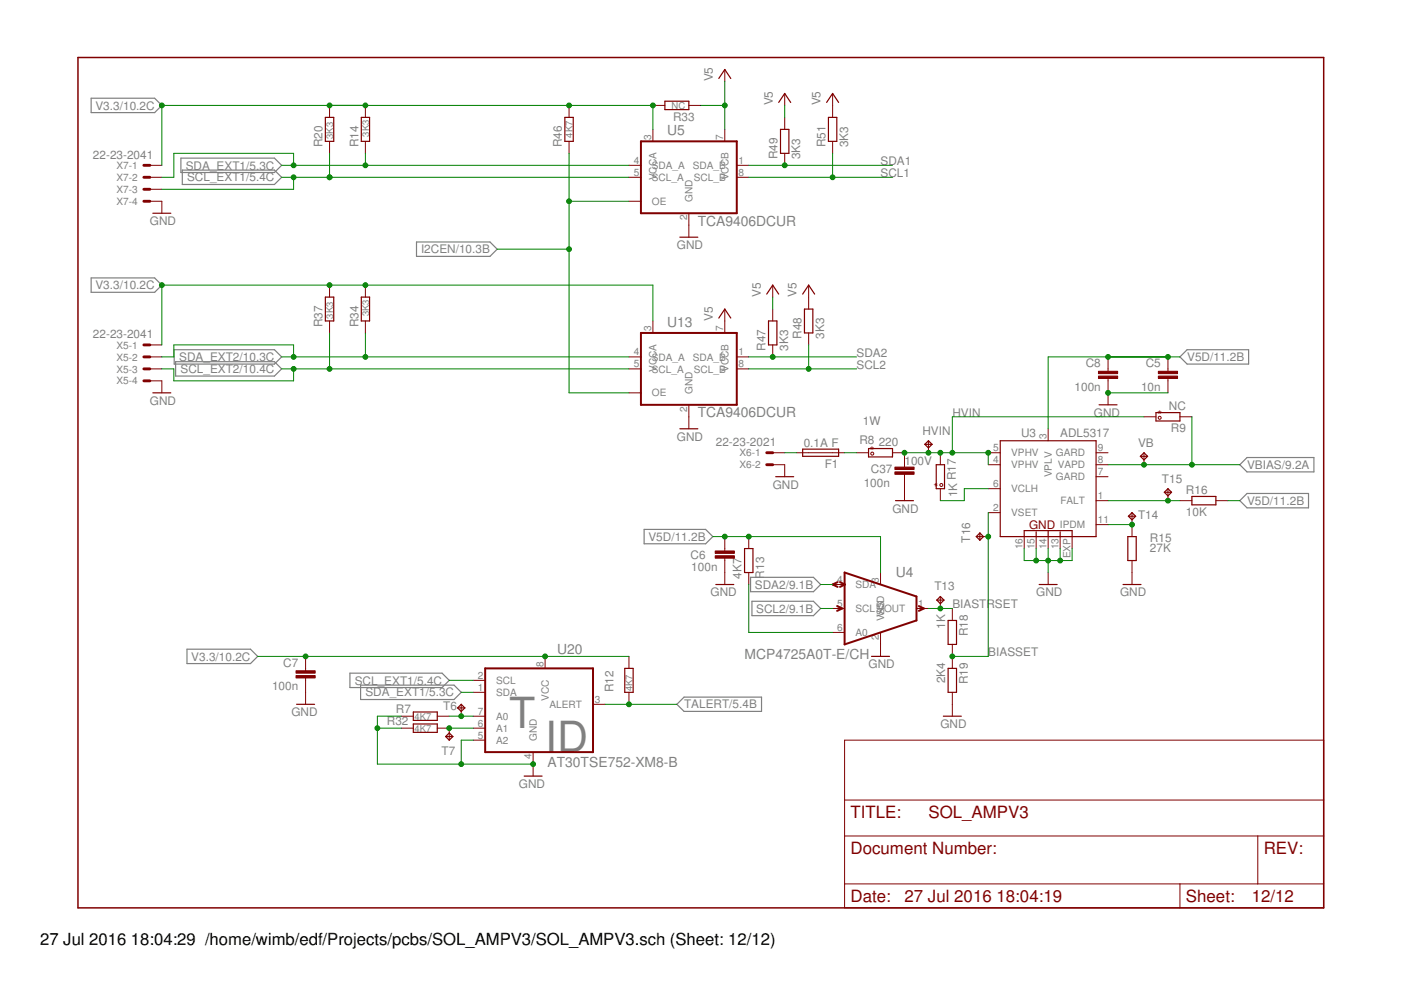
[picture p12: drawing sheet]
<svg xmlns="http://www.w3.org/2000/svg" width="297mm" height="210mm" viewBox="0 0 297 210" stroke-linecap="round" stroke-linejoin="round" font-family="sans-serif">
<g fill="none" stroke="#808080" stroke-width=".25">
<path d="M19.3 20.8h13.5l1.5 1.6-1.5 1.5h-13.5zM38.4 33.5h19.8l1.5 1.6-1.5 1.5h-19.8zM38.7 36.1h19.5l1.5 1.5-1.5 1.5h-19.5zM19.3 58.9h13.5l1.5 1.6-1.5 1.5h-13.5zM88.3 51.3h15.6l1.5 1.5-1.5 1.6h-15.6zM36.9 74.1h21.3l1.5 1.6-1.5 1.5h-21.3zM37.2 76.7h21l1.5 1.5-1.5 1.5h-21zM251.7 74.1h13v3.1h-13l-1.5-1.5zM262.9 98.5l1.5-1.5h14.2v3.1h-14.2zM136.6 112.2h13l1.5 1.6-1.5 1.5h-13zM262.9 106.2l1.5-1.6h13v3.1h-13zM39.6 137.6h13.5l1.5 1.6-1.5 1.5h-13.5z"/>
<path d="M159.1 122.4h13.4l1.5 1.5-1.5 1.6h-13.4zM159.4 127.5h13.1l1.5 1.5-1.5 1.5h-13.1zM74.2 142.7h19.5l1.5 1.6-1.5 1.5h-19.5zM76.5 145.3h19.8l1.5 1.5-1.5 1.5h-19.8zM143.5 149.3l1.5-1.5h16.5v3h-16.5z"/>
</g>
<g fill="none" stroke="#800000" stroke-width=".25">
<path d="M152.4 16.6l1.3-1.9 1.2 1.9M69 24.9h1.8v5.1h-1.8zM76.6 24.9h1.8v5.1h-1.8zM119.8 24.9h1.7v5.1h-1.7zM141 21.5h5v1.7h-5zM165.1 21.7l1.3-1.9 1.2 1.9M165.5 27.4h1.8v5.1h-1.8zM175.3 21.7l1.2-1.9 1.3 1.9M175.6 24.9h1.8v5.1h-1.8zM32.4 45.2h3.8M144.1 50.3h3.9M69 63h1.8v5.1h-1.8z"/>
<path d="M76.6 63h1.8v5.1h-1.8zM152.4 67.4l1.3-1.9 1.2 1.9M162.6 62.4l1.2-1.9 1.3 1.9M162.9 68.1h1.8v5h-1.8zM170.2 62.4l1.2-1.9 1.3 1.9M170.6 65.5h1.7v5.1h-1.7zM32.4 83.3h3.8M144.1 90.9h3.9M170.2 95.2h7.6v1.6h-7.6zM184.1 95.1h5.1v1.8h-5.1zM196.1 94.2l.7-.7 .8 .7M196.1 94.2l.7 .8 .8-.8"/>
<path d="M196.1 94.2h1.5M198.5 98.5h1.8v5.1h-1.8zM212.1 93.5h20.3v20.3h-20.3zM233 85.8h3.8M241.8 96.8l.7-.8 .8 .8M241.8 96.8l.7 .7 .8-.7M241.8 96.8h1.5M245.1 87.5h5.1v1.8h-5.1zM157.9 116.3h1.7v5.1h-1.7zM164.5 101.1h3.8M189.9 106.2h3.8M207.8 113l-.8 .8 .8 .7"/>
<path d="M207.8 113l.7 .8-.7 .7M207.8 113v1.5M217.1 113.8v-1.3h10.2v1.3M219.7 112.8v1M222.2 112.5v1.3M224.8 112.8v1M239.1 113.8h1.8v5.1h-1.8zM239.2 109.5l.8-.8 .8 .8M239.2 109.5l.8 .7 .8-.7M239.2 109.5h1.6M246.9 104.4l.7-.8 .8 .8M246.9 104.4l.7 .7 .8-.7"/>
<path d="M246.9 104.4h1.5M252.7 105.3h5.1v1.7h-5.1zM151.8 123.9h3.8M184.8 139.2h3.8M198.6 127.2l.8-.7 .7 .7M198.6 127.2l.8 .8 .7-.8M198.6 127.2h1.5M201 131.6h1.8v5h-1.8zM220.3 123.9h3.8M238.1 123.9h3.8M62.9 149.3h3.8M87.6 151h5.1v1.7h-5.1z"/>
<path d="M87.6 153.5h5.1v1.8h-5.1zM94.5 156.2l.7 .7 .8-.7M94.5 156.2l.7-.8 .8 .8M94.5 156.2h1.5M97 150.1l.8-.8 .8 .8M97 150.1l.8 .7 .8-.7M97 150.1h1.6M132.5 141.7h1.7v5.1h-1.7zM200 151.8h3.8M201 141.7h1.8v5.1h-1.8zM111.1 164.5h3.8"/>
</g>
<g fill="none" stroke="#800000" stroke-width=".21">
<path d="M153.7 14.7v2.6M166.4 19.8v2.6M176.5 19.8v5.1M31.8 35.1h2.5M31.8 37.6h2.5M69.9 22.4v2.5M69.9 30v2.5M77.5 22.4v2.5M77.5 30v2.5M120.6 22.4v2.5M120.6 30v2.5M133.3 35.1h2.6"/>
<path d="M133.3 37.6h2.6M138.4 27.4v2.6M138.4 22.4h2.6M146 22.4h2.6M153.7 27.4v2.6M156.2 35.1h2.5M156.2 37.6h2.5M166.4 24.9v2.5M166.4 32.5v2.6M176.5 30v2.5M31.8 42.7h2.5v2.5M31.8 40.1h2.5"/>
<path d="M133.3 42.7h2.6M146 45.2v5.1M31.8 75.7h2.5M31.8 78.2h2.5M31.8 73.1h2.5M69.9 60.5v2.5M69.9 68.1v2.5M77.5 60.5v2.5M77.5 68.1v2.5M133.3 75.7h2.6M133.3 78.2h2.6M138.4 68.1v2.5"/>
<path d="M153.7 65.5v5.1M156.2 75.7h2.5M156.2 78.2h2.5M163.8 60.5v2.5M163.8 65.5v2.6M163.8 73.1v2.6M171.4 60.5v5M171.4 70.6v2.5M234.9 75.7v3M247.6 75.7v3M31.8 80.8h2.5v2.5M133.3 83.3h2.6"/>
<path d="M146 85.8v5.1M163.8 96h2.6M163.8 98.5h2.6v2.6M168.9 96h10.2M181.6 96h2.5M189.2 96h2.6v3M196.8 93.5v2.5M199.4 96v2.5M209.5 96h2.6M209.5 98.5h2.6M222.2 90.9v2.6M232.4 96h2.5"/>
<path d="M232.4 98.5h2.5M234.9 80.2v5.6M242.5 96v2.5M242.5 88.4h2.6M247.6 80.2v3.1M250.2 88.4h2.5M153.7 113.8v3M153.7 118.3v5.6M158.7 113.8v2.5M191.8 100.6v5.6M199.4 103.6v2.6M207 113.8h2.5"/>
<path d="M209.5 103.6h2.6M209.5 108.7h2.6M217.1 113.8v2.5M219.7 113.8v2.5M222.2 113.8v2.5M224.8 113.8v2.5M227.3 113.8v2.5M232.4 106.2h2.5M232.4 101.1h2.5M232.4 111.2h2.5M240 108.7v5.1M240 118.9v5"/>
<path d="M247.6 103.6v2.6M250.2 106.2h2.5M257.8 106.2h2.5M64.8 139.2v3M115.6 139.2v2.5M133.3 139.2v2.5M158.7 121.4v2.5M176.5 134.1h2.6M176.5 129h2.6M176.5 123.9h2.6M186.7 121.4v2.5M186.7 134.1v5.1"/>
<path d="M194.3 129h2.5M199.4 126.5v2.5M201.9 129v2.6M201.9 136.6v5.1M222.2 121.4v2.5M64.8 143.7v5.6M85.1 151.8h2.5M85.1 154.4h2.5M92.7 151.8h2.5M92.7 154.4h2.5v2.5M97.8 149.3v2.5M100.3 144.3h2.6"/>
<path d="M100.3 146.8h2.6M100.3 151.8h2.6M100.3 154.4h2.6M100.3 156.9h2.6M113 159.5v5M125.7 149.3h2.6M133.3 146.8v2.5M179.1 156.9h101.5v35.6h-101.5zM201.9 146.8v5M179.1 177.2h101.5M179.1 169.6h101.5M266.7 177.2v10.2"/>
<path d="M179.1 187.4h101.5M250.2 187.4v5.1"/>
<circle cx="184.9" cy="96.2" r=".32"/>
<circle cx="245.9" cy="88.6" r=".32"/>
<circle cx="199.6" cy="102.8" r=".32"/>
</g>
<path d="M30.5 35.1h1.3M30.5 37.6h1.3M30.5 40.1h1.3M30.5 42.7h1.3M30.5 73.1h1.3M30.5 75.7h1.3M30.5 78.2h1.3M30.5 80.8h1.3M162.6 96h1.2M162.6 98.5h1.2" fill="none" stroke="#800000" stroke-width=".61"/>
<g fill="#800000" stroke="#800000" stroke-width=".21">
<path d="M189.7 100.1h4.1v.5h-4.1z"/>
<path d="M189.7 99h4.1v.5h-4.1z"/>
<path d="M245.6 79.7h4.1v.5h-4.1z"/>
<path d="M245.6 78.7h4.1v.5h-4.1z"/>
<path d="M151.6 117.8h4.1v.5h-4.1z"/>
<path d="M151.6 116.8h4.1v.5h-4.1z"/>
<path d="M62.8 143.2h4v.5h-4z"/>
<path d="M62.8 142.2h4v.5h-4z"/>
<path d="M232.9 79.7h4.1v.5h-4.1z"/>
<path d="M232.9 78.7h4.1v.5h-4.1z"/>
</g>
<path d="M135.9 30h20.3v15.2h-20.3zM135.9 70.6h20.3v15.2h-20.3zM177.5 128.5l1.1 .5-1.1 .5M177.6 123.4l-1.1 .5 1.1 .5M178.1 123.4l1 .5-1 .5M179.1 121.4l15.2 5.1v5.1l-15.2 5zM194.8 128.5l1.1 .5-1.1 .5M102.9 141.7h22.8v17.8h-22.8z" fill="none" stroke="#800000" stroke-width=".42"/>
<path d="M16.5 12.2h264.1v180.3h-264.1z" fill="none" stroke="#800000" stroke-width=".32"/>
<g fill="none" stroke="#008000" stroke-width=".21">
<path d="M153.7 17.3v10.1M59.7 35.1h73.6M59.7 37.6h73.6M62.3 35.1v-2.6h-25.4v5.1h-2.6M62.3 37.6v2.5h-28M69.9 32.5v5.1M77.5 32.5v2.6M120.6 32.5v50.8h12.7M138.4 27.4v-5h-104.1v12.7M148.6 22.4h5.1M158.7 35.1h30.5M158.7 37.6h30.5"/>
<path d="M166.4 22.4v2.5M176.5 32.5v5.1M105.4 52.8h15.2M120.6 42.7h12.7M34.3 75.7h2.6v-2.6h25.4v2.6M34.3 78.2h2.6v2.6h25.4v-2.6M59.7 75.7h73.6M59.7 78.2h73.6M69.9 70.6v7.6M77.5 70.6v5.1M138.4 68.1v-7.6h-104.1v12.6M158.7 75.7h22.9"/>
<path d="M158.7 78.2h22.9M163.8 63v2.5M171.4 73.1v5.1M250.2 75.7h-28v15.2M166.4 96h2.5M179.1 96h2.5M191.8 96h17.7v2.5M234.9 83.3h12.7M234.9 98.5h28M242.5 88.4h-40.6v7.6M252.7 88.4v10.1M151.1 113.8h35.6v7.6"/>
<path d="M209.5 103.6h-5.1v2.6h-5M209.5 108.7v30.5h-7.6M217.1 116.3v2.6h10.2v-2.6M219.7 116.3v2.6M222.2 116.3v5.1M224.8 116.3v2.6M234.9 106.2h15.3M234.9 111.2h5.1M260.3 106.2h2.6M54.6 139.2h78.7M158.7 123.9v10.2h17.8M174 129h2.5"/>
<path d="M174 123.9h2.5M196.8 129h5.1M80 154.4h5.1M85.1 151.8h-5.1v10.2h33M95.2 151.8h5.1M95.2 154.4h5.1M95.2 144.3h5.1M97.8 146.8h2.5M100.3 156.9h-2.5v5.1M128.3 149.3h15.2"/>
</g>
<g fill="#008000" stroke="#008000" stroke-width=".21">
<circle cx="222.2" cy="118.9" r=".51"/>
<circle cx="224.8" cy="118.9" r=".51"/>
<circle cx="219.7" cy="118.9" r=".51"/>
<circle cx="234.9" cy="83.3" r=".51"/>
<circle cx="113" cy="162" r=".51"/>
<circle cx="80" cy="154.4" r=".51"/>
<circle cx="97.8" cy="162" r=".51"/>
<circle cx="153.7" cy="113.8" r=".51"/>
<circle cx="158.7" cy="113.8" r=".51"/>
<circle cx="247.6" cy="75.7" r=".51"/>
<circle cx="234.9" cy="75.7" r=".51"/>
<circle cx="209.5" cy="96" r=".51"/>
<circle cx="191.8" cy="96" r=".51"/>
<circle cx="196.8" cy="96" r=".51"/>
<circle cx="201.9" cy="96" r=".51"/>
<circle cx="199.4" cy="96" r=".51"/>
<circle cx="242.5" cy="98.5" r=".51"/>
<circle cx="252.7" cy="98.5" r=".51"/>
<circle cx="199.4" cy="129" r=".51"/>
<circle cx="240" cy="111.2" r=".51"/>
<circle cx="247.6" cy="106.2" r=".51"/>
<circle cx="201.9" cy="139.2" r=".51"/>
<circle cx="209.5" cy="113.8" r=".51"/>
<circle cx="64.8" cy="139.2" r=".51"/>
<circle cx="115.6" cy="139.2" r=".51"/>
<circle cx="77.5" cy="22.4" r=".51"/>
<circle cx="69.9" cy="22.4" r=".51"/>
<circle cx="120.6" cy="22.4" r=".51"/>
<circle cx="34.3" cy="22.4" r=".51"/>
<circle cx="138.4" cy="22.4" r=".51"/>
<circle cx="77.5" cy="60.5" r=".51"/>
<circle cx="69.9" cy="60.5" r=".51"/>
<circle cx="34.3" cy="60.5" r=".51"/>
<circle cx="153.7" cy="22.4" r=".51"/>
<circle cx="77.5" cy="35.1" r=".51"/>
<circle cx="62.3" cy="35.1" r=".51"/>
<circle cx="69.9" cy="37.6" r=".51"/>
<circle cx="62.3" cy="37.6" r=".51"/>
<circle cx="120.6" cy="42.7" r=".51"/>
<circle cx="120.6" cy="52.8" r=".51"/>
<circle cx="166.4" cy="35.1" r=".51"/>
<circle cx="176.5" cy="37.6" r=".51"/>
<circle cx="163.8" cy="75.7" r=".51"/>
<circle cx="171.4" cy="78.2" r=".51"/>
<circle cx="62.3" cy="75.7" r=".51"/>
<circle cx="77.5" cy="75.7" r=".51"/>
<circle cx="62.3" cy="78.2" r=".51"/>
<circle cx="69.9" cy="78.2" r=".51"/>
<circle cx="97.8" cy="151.8" r=".51"/>
<circle cx="95.2" cy="154.4" r=".51"/>
<circle cx="133.3" cy="149.3" r=".51"/>
</g>
<g font-size="9.1" fill="#808080">
<text x="108" y="154.4">T</text>
<text x="115.6" y="159.5">ID</text>
</g>
<g font-size="3.6" fill="#800000">
<text x="180.3" y="173.4">TITLE:</text>
<text x="196.8" y="173.4">SOL_AMPV3</text>
<text x="180.3" y="181.1">Document Number:</text>
<text x="267.9" y="181.1">REV:</text>
<text x="180.3" y="191.2">Date:</text>
<text x="191.8" y="191.2">27 Jul 2016</text>
<text x="211.3" y="191.2">18:04:19</text>
<text x="251.4" y="191.2">Sheet:</text>
<text x="265.4" y="191.2">12/12</text>
</g>
<g font-size="3.5">
<text x="8.5" y="200.4">27 Jul 2016</text>
<text x="27.8" y="200.4">18:04:29 /home/wimb/edf/Projects/pcbs/SOL_AMPV3/SOL_AMPV3.sch (Sheet: 12/12)</text>
</g>
<g font-size="2.9" fill="#808080">
<text x="141.5" y="28.6">U5</text>
<text x="147.9" y="47.9">TCA9406DCUR</text>
<text x="141.5" y="69.2">U13</text>
<text x="147.9" y="88.5">TCA9406DCUR</text>
<text x="189.9" y="122.4">U4</text>
<text x="118.2" y="138.6">U20</text>
<text x="157.9" y="139.8">MCP4725A0T-E/CH</text>
<text x="116.1" y="162.6">AT30TSE752-XM8-B</text>
</g>
<g font-size="2.5" fill="#808080">
<text x="151.1" y="17.3" transform="rotate(-90 151.1 17.3)">V5</text>
<text x="20.2" y="23.2">V3.3/10.2C</text>
<text x="163.8" y="22.4" transform="rotate(-90 163.8 22.4)">V5</text>
<text x="174" y="22.4" transform="rotate(-90 174 22.4)">V5</text>
<text x="142.7" y="25.6">R33</text>
<text x="19.7" y="33.7">22-23-2041</text>
<text x="39.4" y="35.9">SDA_EXT1/5.3C</text>
<text x="68.4" y="31.2" transform="rotate(-90 68.4 31.2)">R20</text>
<text x="76" y="31.2" transform="rotate(-90 76 31.2)">R14</text>
<text x="119.2" y="31.2" transform="rotate(-90 119.2 31.2)">R46</text>
<text x="164.9" y="33.8" transform="rotate(-90 164.9 33.8)">R49</text>
<text x="169.7" y="33.8" transform="rotate(-90 169.7 33.8)">3K3</text>
<text x="175" y="31.2" transform="rotate(-90 175 31.2)">R51</text>
<text x="179.8" y="31.2" transform="rotate(-90 179.8 31.2)">3K3</text>
<text x="186.7" y="35">SDA1</text>
<text x="39.7" y="38.5">SCL_EXT1/5.4C</text>
<text x="186.7" y="37.6">SCL1</text>
<text x="31.8" y="47.7">GND</text>
<text x="89.3" y="53.7">I2CEN/10.3B</text>
<text x="143.5" y="52.8">GND</text>
<text x="20.2" y="61.3">V3.3/10.2C</text>
<text x="161.3" y="63" transform="rotate(-90 161.3 63)">V5</text>
<text x="168.9" y="63" transform="rotate(-90 168.9 63)">V5</text>
<text x="19.7" y="71.7">22-23-2041</text>
<text x="68.4" y="69.3" transform="rotate(-90 68.4 69.3)">R37</text>
<text x="76" y="69.3" transform="rotate(-90 76 69.3)">R34</text>
<text x="151.1" y="68.1" transform="rotate(-90 151.1 68.1)">V5</text>
<text x="169.9" y="71.9" transform="rotate(-90 169.9 71.9)">R48</text>
<text x="174.7" y="71.9" transform="rotate(-90 174.7 71.9)">3K3</text>
<text x="38" y="76.6">SDA_EXT2/10.3C</text>
<text x="162.3" y="74.4" transform="rotate(-90 162.3 74.4)">R47</text>
<text x="167.1" y="74.4" transform="rotate(-90 167.1 74.4)">3K3</text>
<text x="181.6" y="75.7">SDA2</text>
<text x="230.2" y="77.8">C8</text>
<text x="242.9" y="77.8">C5</text>
<text x="251.7" y="76.6">V5D/11.2B</text>
<text x="38.3" y="79.1">SCL_EXT2/10.4C</text>
<text x="181.6" y="78.2">SCL2</text>
<text x="227.8" y="82.9">100n</text>
<text x="241.9" y="82.9">10n</text>
<text x="31.8" y="85.8">GND</text>
<text x="201.9" y="88.4">HVIN</text>
<text x="231.9" y="88.4">GND</text>
<text x="247.8" y="86.9">NC</text>
<text x="143.5" y="93.5">GND</text>
<text x="151.8" y="94.6">22-23-2021</text>
<text x="170.4" y="94.9">0.1A F</text>
<text x="182.2" y="94.2">R8</text>
<text x="182.9" y="90.2">1W</text>
<text x="186.3" y="94.5">220</text>
<text x="195.6" y="92.2">HVIN</text>
<text x="216.5" y="92.7">U3</text>
<text x="224.8" y="92.7">ADL5317</text>
<text x="241.3" y="94.7">VB</text>
<text x="248.2" y="91.7">R9</text>
<text x="174.9" y="99.2">F1</text>
<text x="184.6" y="100.2">C37</text>
<text x="191.8" y="98.5">100V</text>
<text x="264.4" y="99.4">VBIAS/9.2A</text>
<text x="163.8" y="103.6">GND</text>
<text x="183.1" y="103.2">100n</text>
<text x="202.9" y="105.4" transform="rotate(-90 202.9 105.4)">1K R17</text>
<text x="246.4" y="102.3">T15</text>
<text x="251.4" y="104.7">R16</text>
<text x="264.4" y="107">V5D/11.2B</text>
<text x="189.2" y="108.7">GND</text>
<text x="241.3" y="110">T14</text>
<text x="251.4" y="109.5">10K</text>
<text x="137.5" y="114.7">V5D/11.2B</text>
<text x="146.4" y="118.5">C6</text>
<text x="205.7" y="115" transform="rotate(-90 205.7 115)">T16</text>
<text x="243.8" y="117.1">27K</text>
<text x="243.8" y="114.8">R15</text>
<text x="146.6" y="121">100n</text>
<text x="157.2" y="122.7" transform="rotate(-90 157.2 122.7)">4K7</text>
<text x="160.1" y="124.8">SDA2/9.1B</text>
<text x="162" y="122.7" transform="rotate(-90 162 122.7)">R13</text>
<text x="198.1" y="125.2">T13</text>
<text x="150.7" y="126.5">GND</text>
<text x="160.3" y="129.9">SCL2/9.1B</text>
<text x="201.9" y="129">BIASTRSET</text>
<text x="219.7" y="126.5">GND</text>
<text x="237.5" y="126.5">GND</text>
<text x="200.4" y="133.3" transform="rotate(-90 200.4 133.3)">1K</text>
<text x="205.2" y="134.9" transform="rotate(-90 205.2 134.9)">R18</text>
<text x="40.5" y="140.1">V3.3/10.2C</text>
<text x="60.1" y="141.3">C7</text>
<text x="184.1" y="141.7">GND</text>
<text x="209.5" y="139.2">BIASSET</text>
<text x="57.7" y="146.4">100n</text>
<text x="75.2" y="145.1">SCL_EXT1/5.4C</text>
<text x="77.5" y="147.7">SDA_EXT1/5.3C</text>
<text x="130.1" y="146.8" transform="rotate(-90 130.1 146.8)">R12</text>
<text x="200.4" y="144.9" transform="rotate(-90 200.4 144.9)">2K4</text>
<text x="205.2" y="145" transform="rotate(-90 205.2 145)">R19</text>
<text x="61.8" y="151.9">GND</text>
<text x="82" y="153.7">R32</text>
<text x="83.9" y="151.1">R7</text>
<text x="94" y="150.6">T6</text>
<text x="145" y="150.2">TALERT/5.4B</text>
<text x="199.4" y="154.4">GND</text>
<text x="93.6" y="160">T7</text>
<text x="110" y="167.1">GND</text>
</g>
<g font-size="2.5" fill="#800000">
<text x="245.4" y="88.9">*</text>
<text x="184.4" y="96.5">*</text>
<text x="199.9" y="103.3" transform="rotate(-90 199.9 103.3)">*</text>
<text x="218.2" y="112.2">GND</text>
</g>
<g font-size="2.1" fill="#808080">
<text x="138.1" y="29.6" transform="rotate(-90 138.1 29.6)">3</text>
<text x="153.3" y="29.6" transform="rotate(-90 153.3 29.6)">7</text>
<text x="24.7" y="35.8">X7-1</text>
<text x="134.3" y="34.7">4</text>
<text x="138.2" y="35.8">SDA_A</text>
<text x="146.9" y="35.8">SDA_B</text>
<text x="156.6" y="34.7">1</text>
<text x="24.7" y="38.4">X7-2</text>
<text x="24.7" y="40.9">X7-3</text>
<text x="134.3" y="37.2">5</text>
<text x="138.2" y="38.4">SCL_A</text>
<text x="139.2" y="38.2" transform="rotate(-90 139.2 38.2)">VCCA</text>
<text x="147.1" y="38.4">SCL_B</text>
<text x="154.4" y="38.2" transform="rotate(-90 154.4 38.2)">VCCB</text>
<text x="156.6" y="37.2">8</text>
<text x="24.7" y="43.4">X7-4</text>
<text x="138.2" y="43.4">OE</text>
<text x="145.7" y="46.7" transform="rotate(-90 145.7 46.7)">2</text>
<text x="146.8" y="42.9" transform="rotate(-90 146.8 42.9)">GND</text>
<text x="138.1" y="70.2" transform="rotate(-90 138.1 70.2)">3</text>
<text x="153.3" y="70.2" transform="rotate(-90 153.3 70.2)">7</text>
<text x="24.7" y="73.9">X5-1</text>
<text x="24.7" y="76.4">X5-2</text>
<text x="134.3" y="75.3">4</text>
<text x="134.3" y="77.9">5</text>
<text x="138.2" y="76.4">SDA_A</text>
<text x="146.9" y="76.4">SDA_B</text>
<text x="156.6" y="75.3">1</text>
<text x="156.6" y="77.9">8</text>
<text x="24.7" y="79">X5-3</text>
<text x="24.7" y="81.5">X5-4</text>
<text x="138.2" y="79">SCL_A</text>
<text x="139.2" y="78.9" transform="rotate(-90 139.2 78.9)">VCCA</text>
<text x="146.8" y="83.5" transform="rotate(-90 146.8 83.5)">GND</text>
<text x="147.1" y="79">SCL_B</text>
<text x="154.4" y="78.9" transform="rotate(-90 154.4 78.9)">VCCB</text>
<text x="138.2" y="84.1">OE</text>
<text x="145.7" y="87.4" transform="rotate(-90 145.7 87.4)">2</text>
<text x="210.5" y="95.6">5</text>
<text x="221.9" y="93.1" transform="rotate(-90 221.9 93.1)">3</text>
<text x="232.7" y="95.6">9</text>
<text x="156.8" y="96.8">X6-1</text>
<text x="156.8" y="99.3">X6-2</text>
<text x="210.5" y="98.2">4</text>
<text x="214.4" y="99.3">VPHV</text>
<text x="214.4" y="96.8">VPHV</text>
<text x="223" y="101.2" transform="rotate(-90 223 101.2)">VPLV</text>
<text x="223.9" y="101.8">GARD</text>
<text x="223.9" y="96.8">GARD</text>
<text x="224.3" y="99.3">VAPD</text>
<text x="232.7" y="100.7">7</text>
<text x="232.7" y="98.2">8</text>
<text x="210.5" y="103.3">6</text>
<text x="214.4" y="104.4">VCLH</text>
<text x="224.8" y="106.9">FALT</text>
<text x="232.7" y="105.8">1</text>
<text x="210.5" y="108.3">2</text>
<text x="214.4" y="109.5">VSET</text>
<text x="224.7" y="112">IPDM</text>
<text x="232.7" y="110.9">11</text>
<text x="216.8" y="116.5" transform="rotate(-90 216.8 116.5)">16</text>
<text x="219.3" y="116.5" transform="rotate(-90 219.3 116.5)">15</text>
<text x="221.9" y="116.5" transform="rotate(-90 221.9 116.5)">14</text>
<text x="224.4" y="116.5" transform="rotate(-90 224.4 116.5)">13</text>
<text x="227" y="118.4" transform="rotate(-90 227 118.4)">EXP</text>
<text x="177.5" y="123.6">4</text>
<text x="181.4" y="124.7">SDA</text>
<text x="186.3" y="123.6" transform="rotate(-90 186.3 123.6)">3</text>
<text x="177.5" y="128.7">5</text>
<text x="181.4" y="129.8">SCL</text>
<text x="187.4" y="129.8">OUT</text>
<text x="187.4" y="131.7" transform="rotate(-90 187.4 131.7)">VVDD</text>
<text x="187.4" y="130.3" transform="rotate(-90 187.4 130.3)">SS</text>
<text x="194.7" y="128.7">1</text>
<text x="177.5" y="133.7">6</text>
<text x="181.4" y="134.8">A0</text>
<text x="186.3" y="135.6" transform="rotate(-90 186.3 135.6)">2</text>
<text x="101.3" y="143.9">2</text>
<text x="115.2" y="141.3" transform="rotate(-90 115.2 141.3)">8</text>
<text x="101.3" y="146.4">1</text>
<text x="105.2" y="145">SCL</text>
<text x="105.2" y="147.5">SDA</text>
<text x="116.3" y="148.5" transform="rotate(-90 116.3 148.5)">VCC</text>
<text x="126.1" y="149">3</text>
<text x="101.3" y="151.5">7</text>
<text x="101.3" y="154">6</text>
<text x="105.2" y="152.6">A0</text>
<text x="105.2" y="155.2">A1</text>
<text x="116.5" y="150.1">ALERT</text>
<text x="101.3" y="156.6">5</text>
<text x="105.2" y="157.7">A2</text>
<text x="112.7" y="161" transform="rotate(-90 112.7 161)">4</text>
<text x="113.8" y="157.1" transform="rotate(-90 113.8 157.1)">GND</text>
</g>
<g font-size="2" fill="#808080">
<text x="142.4" y="23">NC</text>
<text x="70.6" y="29.5" transform="rotate(-90 70.6 29.5)">3K3</text>
<text x="78.2" y="29" transform="rotate(-90 78.2 29)">3K3</text>
<text x="121.4" y="29.2" transform="rotate(-90 121.4 29.2)">4K7</text>
<text x="70.6" y="67.6" transform="rotate(-90 70.6 67.6)">3K3</text>
<text x="78.2" y="67" transform="rotate(-90 78.2 67)">3K3</text>
<text x="134.1" y="146.5" transform="rotate(-90 134.1 146.5)">4K7</text>
<text x="87.9" y="152.6">4K7</text>
<text x="87.9" y="155.2">4K7</text>
</g>
</svg>
